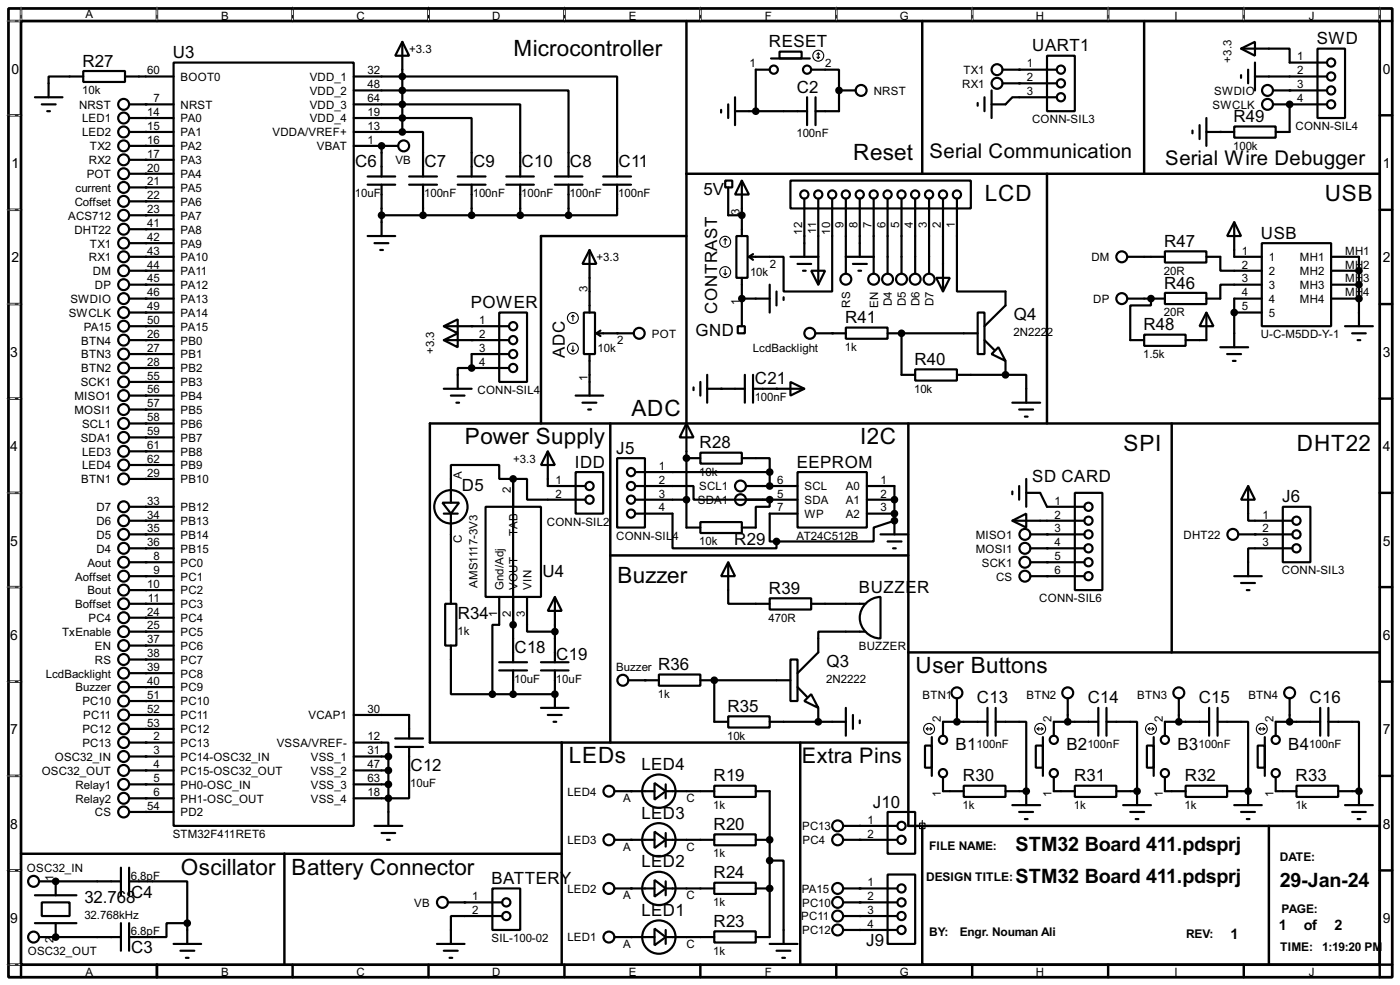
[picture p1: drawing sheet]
<svg xmlns="http://www.w3.org/2000/svg" width="256mm" height="180mm" viewBox="0 0 256 180" stroke-linecap="round" stroke-linejoin="round" font-family="sans-serif">
<path d="M1.6 1.6h253.5v177.3h-253.5zM3.9 3.9h248.9v172.7h-248.9z" fill="none" stroke="#000" stroke-width=".5"/>
<g fill="none" stroke="#000" stroke-width=".45">
<path d="M3.9 1.6v2.3h-2.3M28.8 1.6v2.3M53.6 1.6v2.3M78.5 1.6v2.3M103.4 1.6v2.3M125.8 3.9v73.6M128.3 1.6v2.3M153.2 1.6v2.3M169 3.9v27.9M178.1 1.6v2.3M203 1.6v2.3M209.6 3.9v27.9"/>
<path d="M227.9 1.6v2.3M252.8 1.6v2.3h2.3M1.6 21.1h2.3M1.6 38.4h2.3M125.8 31.8h127M191.8 31.8v45.7M252.8 21.1h2.3M252.8 38.4h2.3M1.6 55.7h2.3M125.8 43.2h-26.7v34.3M252.8 55.7h2.3M1.6 73h2.3"/>
<path d="M111.8 77.5v58.4M166.4 77.5v73.7h2.6M214.7 77.5v41.9M252.8 73h2.3M252.8 77.5h-174v58.4h87.6M1.6 90.2h2.3M252.8 90.2h2.3M1.6 107.5h2.3M111.8 101.7h54.6M166.4 119.4h86.4M252.8 107.5h2.3M1.6 124.8h2.3"/>
<path d="M102.9 135.9v40.7M146.6 135.9v40.7M252.8 124.8h2.3M1.6 142h2.3M1.6 159.3h2.3M3.9 156.3h99M52.1 156.3v20.3M169 151.2h83.8v25.4h-83.8zM232.5 151.2v25.4M252.8 142h2.3M252.8 159.3h2.3M1.6 176.6h2.3v2.3"/>
<path d="M28.8 176.6v2.3M53.6 176.6v2.3M78.5 176.6v2.3M103.4 176.6v2.3M128.3 176.6v2.3M153.2 176.6v2.3M178.1 176.6v2.3M203 176.6v2.3M227.9 176.6v2.3M255.1 176.6h-2.3v2.3"/>
</g>
<g fill="none" stroke="#fff" stroke-width=".18">
<path d="M1.3 3.9h2.3M3.9 1.3v2.3M28.8 1.3v2.3M53.6 1.3v2.3M78.5 1.3v2.3M103.4 1.3v2.3M128.3 1.3v2.3M153.2 1.3v2.3M178.1 1.3v2.3M203 1.3v2.3M227.9 1.3v2.3M252.8 1.3v2.3"/>
<path d="M1.3 21.1h2.3M1.3 38.4h2.3M1.3 55.7h2.3M1.3 73h2.3M1.3 90.2h2.3M1.3 107.5h2.3M1.3 124.8h2.3M1.3 142h2.3M1.3 159.3h2.3M1.3 176.6h2.3"/>
</g>
<g fill="none" stroke="#000" stroke-width=".18" stroke-dasharray=".5 1">
<path d="M1.3 3.9h2.3M3.9 1.3v2.3M28.8 1.3v2.3M53.6 1.3v2.3M78.5 1.3v2.3M103.4 1.3v2.3M128.3 1.3v2.3M153.2 1.3v2.3M178.1 1.3v2.3M203 1.3v2.3M227.9 1.3v2.3M252.8 1.3v2.3"/>
<path d="M1.3 21.1h2.3M1.3 38.4h2.3M1.3 55.7h2.3M1.3 73h2.3M1.3 90.2h2.3M1.3 107.5h2.3M1.3 124.8h2.3M1.3 142h2.3M1.3 159.3h2.3M1.3 176.6h2.3"/>
</g>
<g fill="none" stroke="#000" stroke-width=".2">
<path d="M149.7 10.5l.2 .2M149.9 9.7v1M149.9 9.7l-.2 .3M149.9 9.7l.3 .3M150.2 10.5l-.3 .2M105 57.7l-.3 .3M105 57.7l.2 .3M105 57.7v1M132.6 50.1l.3 .2M132.9 43.7l-.3 .3M132.9 43.7l.3 .3M132.9 43.7v1.1"/>
<path d="M132.9 49.3v1M133.2 50.1l-.3 .2M104.7 64.1l.3 .2M105 63.3v1M105.2 64.1l-.2 .2M169.7 133.4h1M169.7 133.4l.3 .3M170 133.2l-.3 .2M170.5 133.2l.2 .2M170.7 133.4l-.2 .3M190 133.4h1.1M190 133.4l.3 .3"/>
<path d="M190.3 133.2l-.3 .2M190.8 133.2l.3 .2M191.1 133.4l-.3 .3M210.4 133.4h1M210.4 133.4l.2 .3M210.6 133.2l-.2 .2M211.1 133.2l.3 .2M211.4 133.4l-.3 .3M230.7 133.4h1M230.7 133.4l.2 .3M230.9 133.2l-.2 .2M231.4 133.2l.3 .2"/>
<path d="M231.7 133.4l-.3 .3M167.9 151.2h2.1M168.5 150.7h1v1h-1zM169 150.2v2"/>
<circle cx="149.9" cy="10.2" r="1"/>
<circle cx="104.9" cy="58.2" r="1"/>
<circle cx="132.8" cy="49.8" r="1"/>
<circle cx="132.8" cy="44.3" r="1"/>
<circle cx="104.9" cy="63.8" r="1"/>
<circle cx="170.2" cy="133.4" r="1"/>
<circle cx="190.5" cy="133.4" r="1"/>
<circle cx="210.8" cy="133.4" r="1"/>
<circle cx="231.1" cy="133.4" r="1"/>
</g>
<g fill="none" stroke="#000" stroke-width=".4">
<path d="M6.4 17.8h5.1M7.7 19.1h2.5M15.3 13h7.6v2h-7.6zM15.3 14h-6.4v3.8M22.9 14h8.9M23.7 19.1h8.1M31.8 11.5h33v139.7h-33zM64.8 16.6h39.4v15.7M64.8 14h48.3v18.3M64.8 19.1h30.5v13.2M73.7 7.7l1.3 2.5h-2.6zM73.7 7.7v16.5"/>
<path d="M133.4 19.1v2.5M134.7 17.8v5.1M141 12.8h-2.5v7.6M141.3 10.7h7.1M142.8 9.5h4.1v1.2h-4.1zM147.9 17.8v5.1M148.6 12.8h5.1v3.8M149.4 17.8v5.1M153.7 16.6v3.8h-4.3M153.7 16.6h3.1M179.1 18.9v.5M180.4 17.8v2.6"/>
<path d="M181.7 16.6v5M183.7 12.8h9.9M183.7 15.3h9.9M191.8 10.2h5.1v10.2h-5.1zM193.6 17.8h-8.1l-1.3 1.3h-2.5M227.4 8.9l2.5-1.2v2.5zM227.4 8.9h8.9v2.6h6.8M227.4 13.8v.5M228.7 12.8v2.5M229.9 14h13.2M229.9 11.5v5.1M233.2 16.6h9.9"/>
<path d="M233.2 19.1h9.9M236.3 19.1v5.1h-2.6M241.4 8.9h5v12.7h-5zM8.7 20.4h.5M23.7 39.4h8.1M23.7 21.6h8.1M23.7 24.2h8.1M23.7 26.7h8.1M23.7 29.3h8.1M23.7 31.8h8.1M23.7 34.3h8.1M23.7 36.9h8.1"/>
<path d="M64.8 21.6h21.6v10.7M64.8 24.2h8.9M64.8 26.7h8.2M67.4 32.3h5M67.4 33.8h5M69.9 26.7v5.6M69.9 33.8v9.4M69.9 39.4h34.3M73.7 24.2h3.8v8.1M75 32.3h5.1M75 33.8h5.1M77.5 33.8v5.6"/>
<path d="M83.9 32.3h5.1M83.9 33.8h5.1M86.4 33.8v5.6M92.8 32.3h5M92.8 33.8h5M95.3 33.8v5.6M101.7 32.3h5M101.7 33.8h5M104.2 33.8v5.6M110.5 32.3h5.1M110.5 33.8h5.1M113.1 33.8v5.6h-8.9"/>
<path d="M132.1 20.1v.5M132.9 33.1h1.3v1.2h-1.3zM133.4 34.3v5.1h2.5M134.7 20.4h13.2M135.9 33.1l1.3 2.5h-2.5zM135.9 33.1v10.1M144.8 33.1h33.1v5.1h-33.1zM147.4 36.4v10.6M149.9 36.4v15.7M152.5 36.4v17h-8.9v-6.4h-6.4M155 36.4v13.7M157.5 36.4v10.6"/>
<path d="M160.1 36.4v13.7M162.6 36.4v13.7M165.2 36.4v13.7M167.7 36.4v13.7M170.2 36.4v13.7M172.8 36.4v17M175.3 36.4v17h8.9v2.5l-3.8 3.8M218.5 23.9v.5M219.8 22.9v2.6M221 24.2h5.1M221 21.6v5.1M226.1 23.2h7.6v2h-7.6z"/>
<path d="M23.7 47h8.1M23.7 54.7h8.1M23.7 57.2h8.1M23.7 44.5h8.1M23.7 59.7h8.1M23.7 49.6h8.1M23.7 52.1h8.1M23.7 42h8.1M67.4 43.2h5M68.6 44.5h2.6M69.7 45.8h.5M81.3 59.7l2.6-1.2v2.5z"/>
<path d="M81.3 59.7h12M91.5 57.2h5.1v12.7h-5.1zM107 57.2h2v7.6h-2zM108 45.8l1.3 2.5h-2.6zM108 45.8v11.4M134.9 43.2h2.1v7.7h-2.1zM135.2 59.7h1.3v1.3h-1.3zM135.9 54.7h5.1M135.9 50.9v8.8M137.2 47l.8 .6M138 46.5l-.8 .5M141 52.1v5.1"/>
<path d="M142.3 53.4v2.5M143.6 54.4v.5M144.8 47h5.1M146.1 48.3h2.5M147.1 49.6h.5M148.6 49.6h2.6l-1.3 2.5zM155 60h7.6v2h-7.6zM155 47h5.1M156.3 48.3h2.5M157.3 49.6h.5M171.5 50.9h2.5l-1.2 2.5zM179.1 57.2h1.3v7.6h-1.3z"/>
<path d="M206.6 47h6.8M206.6 54.7h6.8M210.9 54.7v1.2h-3.8v6.4h2.5M213.4 46h7.6v2.1h-7.6zM213.4 53.6h7.6v2.1h-7.6zM221 57.2l1.3 2.5h-2.5zM221 47h2.6v2.6h7.6M221 57.2v5.1h-3.8M226.1 40.7l1.3 2.5h-2.6zM226.1 40.7v6.3h5.1M226.1 57.2h5.1M231.2 44.5h12.7v15.2h-12.7z"/>
<path d="M231.2 52.1h-7.6v2.6h-2.6M231.2 54.7h-5.1v8.9M243.9 47h5.1v12.7M243.9 54.7h5.1M243.9 49.6h5.1M243.9 52.1h5.1M246.4 59.7h5.1M23.7 62.3h8.1M23.7 64.8h8.1M23.7 77.5h8.1M23.7 75h8.1M23.7 72.4h8.1"/>
<path d="M23.7 67.4h8.1M23.7 69.9h8.1M81.3 62.3l2.6-1.3v2.6zM81.3 62.3h12M81.3 71.2h5.1M82.6 72.4h2.5M83.6 73.7h.5M86.4 67.4h-2.5v3.8M86.4 67.4h6.9M93.3 64.8h-6.9v2.6M105.5 72.4h5M106.7 73.7h2.6"/>
<path d="M107.8 75h.5M108 64.8v7.6M109.3 61h6.8M109.3 61l.7 .5M110 60.5l-.7 .5M125.8 77.5l1.3 2.6h-2.6zM125.8 77.5v19.1h2.5M127.1 70.9v.5M128.3 69.9v2.5M129.6 71.2h6.9M129.6 68.6v5.1M136.5 68.6v5.1"/>
<path d="M138 71.2h9.4M138 68.6v5.1M144.8 69.9l2.6 1.3-2.6 1.2zM149.4 61h5.6M162.6 61h16.5M165.2 61v7.6h2.5M167.7 67.6h7.6v2.1h-7.6zM175.3 68.6h8.9M180.4 62.3l1.8 1.8M182.9 63.6l1.3 2.5-2.5-1.3zM184.2 68.6h3.8v5.1M184.2 66.1v2.5"/>
<path d="M185.5 73.7h5.1M186.7 75h2.6M187.8 76.3h.5M209.6 61.3h7.6v2h-7.6zM223.6 63.6h5.1M224.8 64.8h2.6M225.9 66.1h.5M247.7 61h2.5M248.7 62.3h.5M23.7 95.3h8.1M23.7 97.8h8.1M23.7 80.1h8.1"/>
<path d="M23.7 92.8h8.1M23.7 87.7h8.1M23.7 82.6h8.1M23.7 85.1h8.1M81.1 92h3l-1.5 2zM81.3 94h2.6M82.6 94v16.5M89 92.8h10.1v16.5h-10.1zM94 87.7h2.6v3.8h10.6M94 87.7h-2.5v-2.6h-8.9v6.9M94 87.7v33.5M100.4 82.6l1.3 2.5h-2.6z"/>
<path d="M100.4 82.6v6.4h6.8M105.5 86.4h5v7.6h-5zM113.1 83.9h5.1v12.7h-5.1zM116.4 89h10.7v2.5h13.9v1.3h-2.5v3.8h-2.6M116.4 94h6.8v6.4h19.1v-1.3M116.4 91.5h9.4M116.4 86.4h24.6M125.8 83.9h2.5M128.3 82.9h7.6v2h-7.6zM128.3 95.6h7.6v2h-7.6zM135.9 83.9h5.1v2.5M136.7 91.5h9.4"/>
<path d="M136.7 89h9.4M141 86.4v2.6M146.1 86.4h12.7v10.2h-12.7zM146.1 94h-5.1v5.1h1.3M158.8 89h5.1v8.8M158.8 91.5h5.1M158.8 94h5.1M161.3 97.8h5.1M162.6 99.1h2.6M163.9 95.3l-3.8 1.3v2.5h-17.8M185.5 95.3l2.5-1.3v2.6zM185.5 95.3h13.2"/>
<path d="M185.5 90v.5M186.7 89v2.5M188 90.2h2.6l1.2 2.6h6.9M188 87.7v5.1M188.8 97.8h9.9M196.9 90.2h5.1v17.8h-5.1zM226.9 97.8h9.9M228.7 89l1.2 2.5h-2.5zM228.7 89v6.3h8.1M235 92.8h5.1v10.1h-5.1zM23.7 110.5h8.1M23.7 100.4h8.1"/>
<path d="M23.7 102.9h8.1M23.7 105.5h8.1M23.7 118.2h8.1M23.7 108h8.1M23.7 115.6h8.1M23.7 113.1h8.1M81.6 110.5h2v7.7h-2zM82.6 118.2v8.9h7.6M91.5 109.3v5.1h-1.3v12.7M96.6 109.3v6.3h5.1M101.7 109.3l1.2 2.5h-2.5zM101.7 109.3v11.9"/>
<path d="M133.4 102.9l1.3 2.6h-2.6zM133.4 102.9v7.6h7.6M141 109.5h7.6v2.1h-7.6zM148.6 110.5h10M158.6 115.6h-8.7v3.8l-3.8 3.8M158.7 110.4a3.8 3.8 0 0 1 2.6-1.1v7.6a3.8 3.8 0 0 1-3.5-2.4 3.8 3.8 0 0 1 .9-4.1zM163.6 100.4h.5M188.8 100.4h9.9M188.8 102.9h9.9M188.8 105.5h9.9M226.1 105.5h5.1M227.4 106.7h2.5"/>
<path d="M228.4 108h.5M236.8 100.4h-8.1v5.1M23.7 130.9h8.1M23.7 138.5h8.1M23.7 120.7h8.1M23.7 123.2h8.1M23.7 125.8h8.1M23.7 135.9h8.1M23.7 133.4h8.1M23.7 128.3h8.1M64.8 135.9h6.4v2.6M64.8 130.9h10.2v4.3"/>
<path d="M64.8 138.5h6.4M71.2 138.5v12.7M72.4 136.7h5.1M72.4 135.2h5.1M75 136.7v9.4h-10.2M90.2 127.1h11.5M91.5 122.7h5.1M91.5 121.2h5.1M94 122.7v4.4M99.1 129.6h5.1M99.1 122.7h5.1M99.1 121.2h5.1"/>
<path d="M100.4 130.9h2.5M101.4 132.1h.5M101.7 122.7v6.9M115.1 124.5h5.6M120.7 123.5h7.6v2h-7.6zM128.3 124.5h16.5M130.9 124.5v7.6h2.5M133.4 131.1h7.6v2.1h-7.6zM141 132.1h14M144.8 120.7h1.3v7.6h-1.3zM146.1 125.8l1.8 1.8M147.4 128.3l1.2-1.2 1.3 2.5z"/>
<path d="M149.9 129.6v2.5M155 129.6v5.1M156.3 130.9v2.5M157.5 131.9v.5M169.5 136.5h1.2v4h-1.2zM170.7 134.9v7.1M175.3 127.8v4.3M180.9 132.1h-8.1v2.6M180.9 129.6v5.1M182.4 132.1h5.6v12.7M182.4 129.6v5.1M189.8 136.5h1.3v4h-1.3z"/>
<path d="M191.1 134.9v7.1M195.6 127.8v4.3M201.2 132.1h-8.1v2.6M201.2 129.6v5.1M202.7 132.1h5.6v12.7M202.7 129.6v5.1M210.1 136.5h1.3v4h-1.3zM211.4 134.9v7.1M216 127.8v4.3M221.5 132.1h-8.1v2.6M221.5 129.6v5.1M223.1 132.1h5.6v12.7"/>
<path d="M223.1 129.6v5.1M230.4 136.5h1.3v4h-1.3zM231.7 134.9v7.1M236.3 127.8v4.3M241.9 132.1h-8.2v2.6M241.9 129.6v5.1M243.4 132.1h5.6v12.7M243.4 129.6v5.1M22.2 158.8v5.1M23.7 141h8.1M23.7 143.6h8.1M23.7 146.1h8.1"/>
<path d="M23.7 158.8v5.1M23.7 148.6h8.1M64.8 141h6.4M64.8 143.6h6.4M68.6 151.2h5.1M69.9 152.5h2.5M70.9 153.7h.5M112.6 153.7h7.3M112.6 144.8h7.3M119.9 152.2l2.1 1.5-2.1 1.5zM119.9 143.3l2.1 1.5-2.1 1.6zM122 153.7h8.9"/>
<path d="M122 144.8h8.9M122 143.6v2.5M122 152.5v2.5M130.9 152.7h7.6v2h-7.6zM130.9 143.8h7.6v2.1h-7.6zM138.5 144.8h2.5v26.7h-2.5M138.5 153.7h2.5M141 157.5h2.6v15.3M154.5 153.7h9.9M154.5 151.2h9.9M162.6 148.6h5.1v7.7h-5.1zM172.8 142.3v2.5h3.8"/>
<path d="M176.6 143.8h7.6v2.1h-7.6zM184.2 144.8h3.8M185.5 147.4h5.1M186.7 148.6h2.6M187.8 149.9h.5M188 144.8v2.6M193.1 142.3v2.5h3.8M196.9 143.8h7.6v2.1h-7.6zM204.5 144.8h3.8M205.8 147.4h5.1M207.1 148.6h2.5M208.1 149.9h.5"/>
<path d="M208.3 144.8v2.6M213.4 142.3v2.5h3.8M217.2 143.8h7.6v2.1h-7.6zM224.8 144.8h3.9M226.1 147.4h5.1M227.4 148.6h2.5M228.4 149.9h.5M228.7 144.8v2.6M233.7 142.3v2.5h3.8M237.5 143.8h7.7v2.1h-7.7zM245.2 144.8h3.8M246.4 147.4h5.1"/>
<path d="M247.7 148.6h2.5M248.7 149.9h.5M249 144.8v2.6M6.4 163.9h7.6M6.4 169h7.6M7.2 171.5h15M7.2 161.3h15M7.7 165.2h5.1v2.5h-5.1zM10.2 161.3v2.6M10.2 169v2.5M22.2 169v5M23.7 161.3h10.6v7.7"/>
<path d="M23.7 169v5M31.8 172.8h5.1M33.1 174h2.5M34.1 175.3h.5M34.3 169h-3.8v2.5h-6.8M34.3 169v3.8M80.1 172.8h5M81.3 174h2.6M82.1 165.2h9.9M82.4 175.3h.5M90.2 162.6h5.1v7.6h-5.1zM92 167.7h-9.4v5.1"/>
<path d="M112.6 171.5h7.3M112.6 162.6h7.3M119.9 170l2.1 1.5-2.1 1.5zM119.9 161.1l2.1 1.5-2.1 1.5zM122 171.5h8.9M122 162.6h8.9M122 161.3v2.6M122 170.2v2.6M130.9 170.5h7.6v2h-7.6zM130.9 161.6h7.6v2h-7.6zM138.5 162.6h2.5M141 172.8h5.1"/>
<path d="M142.3 174h2.5M143.3 175.3h.5M154.5 162.6h9.9M154.5 165.2h9.9M154.5 167.7h9.9M154.5 170.2h9.9M162.6 160.1h5.1v12.7h-5.1z"/>
<circle cx="22.6" cy="19.1" r="1"/>
<circle cx="141.7" cy="12.8" r=".75"/>
<circle cx="147.8" cy="12.8" r=".75"/>
<circle cx="157.7" cy="16.6" r="1"/>
<circle cx="182.6" cy="12.8" r="1"/>
<circle cx="182.6" cy="15.3" r="1"/>
<circle cx="194.3" cy="17.8" r=".75"/>
<circle cx="194.3" cy="12.8" r=".75"/>
<circle cx="194.3" cy="15.3" r=".75"/>
<circle cx="232.2" cy="19.1" r="1"/>
<circle cx="232.2" cy="16.6" r="1"/>
<circle cx="243.8" cy="14" r=".75"/>
<circle cx="243.8" cy="16.6" r=".75"/>
<circle cx="243.8" cy="19.1" r=".75"/>
<circle cx="243.8" cy="11.5" r=".75"/>
<circle cx="22.6" cy="26.7" r="1"/>
<circle cx="22.6" cy="36.9" r="1"/>
<circle cx="22.6" cy="29.3" r="1"/>
<circle cx="22.6" cy="31.8" r="1"/>
<circle cx="22.6" cy="34.3" r="1"/>
<circle cx="22.6" cy="39.4" r="1"/>
<circle cx="22.6" cy="21.6" r="1"/>
<circle cx="22.6" cy="24.2" r="1"/>
<circle cx="73.9" cy="26.7" r="1"/>
<circle cx="147.3" cy="35.6" r=".75"/>
<circle cx="149.9" cy="35.6" r=".75"/>
<circle cx="152.4" cy="35.6" r=".75"/>
<circle cx="154.9" cy="35.6" r=".75"/>
<circle cx="157.5" cy="35.6" r=".75"/>
<circle cx="160" cy="35.6" r=".75"/>
<circle cx="162.6" cy="35.6" r=".75"/>
<circle cx="165.1" cy="35.6" r=".75"/>
<circle cx="167.6" cy="35.6" r=".75"/>
<circle cx="170.2" cy="35.6" r=".75"/>
<circle cx="172.7" cy="35.6" r=".75"/>
<circle cx="175.3" cy="35.6" r=".75"/>
<circle cx="22.6" cy="42" r="1"/>
<circle cx="22.6" cy="47" r="1"/>
<circle cx="22.6" cy="44.5" r="1"/>
<circle cx="22.6" cy="49.6" r="1"/>
<circle cx="22.6" cy="57.2" r="1"/>
<circle cx="22.6" cy="59.7" r="1"/>
<circle cx="22.6" cy="54.7" r="1"/>
<circle cx="22.6" cy="52.1" r="1"/>
<circle cx="94" cy="59.7" r=".75"/>
<circle cx="154.9" cy="51.1" r="1"/>
<circle cx="160" cy="51.1" r="1"/>
<circle cx="162.6" cy="51.1" r="1"/>
<circle cx="165.1" cy="51.1" r="1"/>
<circle cx="167.6" cy="51.1" r="1"/>
<circle cx="170.2" cy="51.1" r="1"/>
<circle cx="205.5" cy="47" r="1"/>
<circle cx="205.5" cy="54.7" r="1"/>
<circle cx="22.6" cy="72.4" r="1"/>
<circle cx="22.6" cy="67.4" r="1"/>
<circle cx="22.6" cy="62.3" r="1"/>
<circle cx="22.6" cy="64.8" r="1"/>
<circle cx="22.6" cy="69.9" r="1"/>
<circle cx="22.6" cy="75" r="1"/>
<circle cx="22.6" cy="77.5" r="1"/>
<circle cx="94" cy="64.8" r=".75"/>
<circle cx="94" cy="62.3" r=".75"/>
<circle cx="94" cy="67.4" r=".75"/>
<circle cx="117.1" cy="61" r="1"/>
<circle cx="148.3" cy="61" r="1"/>
<circle cx="22.6" cy="82.6" r="1"/>
<circle cx="22.6" cy="95.3" r="1"/>
<circle cx="22.6" cy="87.7" r="1"/>
<circle cx="22.6" cy="97.8" r="1"/>
<circle cx="22.6" cy="85.1" r="1"/>
<circle cx="22.6" cy="80.1" r="1"/>
<circle cx="22.6" cy="92.8" r="1"/>
<circle cx="82.6" cy="92.8" r="3.1"/>
<circle cx="108" cy="89" r=".75"/>
<circle cx="108" cy="91.5" r=".75"/>
<circle cx="115.6" cy="94" r=".75"/>
<circle cx="115.6" cy="89" r=".75"/>
<circle cx="115.6" cy="91.5" r=".75"/>
<circle cx="115.6" cy="86.4" r=".75"/>
<circle cx="135.6" cy="89" r="1"/>
<circle cx="135.6" cy="91.5" r="1"/>
<circle cx="187.7" cy="97.8" r="1"/>
<circle cx="199.4" cy="95.3" r=".75"/>
<circle cx="199.4" cy="97.8" r=".75"/>
<circle cx="199.4" cy="92.8" r=".75"/>
<circle cx="225.8" cy="97.8" r="1"/>
<circle cx="237.5" cy="97.8" r=".75"/>
<circle cx="237.5" cy="95.3" r=".75"/>
<circle cx="22.6" cy="118.2" r="1"/>
<circle cx="22.6" cy="115.6" r="1"/>
<circle cx="22.6" cy="105.5" r="1"/>
<circle cx="22.6" cy="100.4" r="1"/>
<circle cx="22.6" cy="102.9" r="1"/>
<circle cx="22.6" cy="108" r="1"/>
<circle cx="22.6" cy="110.5" r="1"/>
<circle cx="22.6" cy="113.1" r="1"/>
<circle cx="187.7" cy="105.5" r="1"/>
<circle cx="187.7" cy="102.9" r="1"/>
<circle cx="187.7" cy="100.4" r="1"/>
<circle cx="199.4" cy="100.4" r=".75"/>
<circle cx="199.4" cy="105.5" r=".75"/>
<circle cx="199.4" cy="102.9" r=".75"/>
<circle cx="237.5" cy="100.4" r=".75"/>
<circle cx="22.6" cy="138.5" r="1"/>
<circle cx="22.6" cy="133.4" r="1"/>
<circle cx="22.6" cy="130.9" r="1"/>
<circle cx="22.6" cy="128.3" r="1"/>
<circle cx="22.6" cy="135.9" r="1"/>
<circle cx="22.6" cy="120.7" r="1"/>
<circle cx="22.6" cy="125.8" r="1"/>
<circle cx="22.6" cy="123.2" r="1"/>
<circle cx="114.1" cy="124.5" r="1"/>
<circle cx="172.7" cy="135.4" r=".75"/>
<circle cx="175.3" cy="126.8" r="1"/>
<circle cx="193" cy="135.4" r=".75"/>
<circle cx="195.6" cy="126.8" r="1"/>
<circle cx="213.4" cy="135.4" r=".75"/>
<circle cx="215.9" cy="126.8" r="1"/>
<circle cx="233.7" cy="135.4" r=".75"/>
<circle cx="236.2" cy="126.8" r="1"/>
<circle cx="22.6" cy="141" r="1"/>
<circle cx="22.6" cy="143.6" r="1"/>
<circle cx="22.6" cy="148.6" r="1"/>
<circle cx="22.6" cy="146.1" r="1"/>
<circle cx="111.5" cy="144.8" r="1"/>
<circle cx="111.5" cy="153.7" r="1"/>
<circle cx="120.7" cy="153.7" r="3.1"/>
<circle cx="120.7" cy="144.8" r="3.1"/>
<circle cx="153.4" cy="151.2" r="1"/>
<circle cx="153.4" cy="153.7" r="1"/>
<circle cx="165.1" cy="151.2" r=".75"/>
<circle cx="165.1" cy="153.7" r=".75"/>
<circle cx="172.7" cy="141.5" r=".75"/>
<circle cx="193" cy="141.5" r=".75"/>
<circle cx="213.4" cy="141.5" r=".75"/>
<circle cx="233.7" cy="141.5" r=".75"/>
<circle cx="6.1" cy="171.5" r="1"/>
<circle cx="6.1" cy="161.3" r="1"/>
<circle cx="81" cy="165.2" r="1"/>
<circle cx="92.7" cy="165.2" r=".75"/>
<circle cx="92.7" cy="167.7" r=".75"/>
<circle cx="111.5" cy="171.5" r="1"/>
<circle cx="111.5" cy="162.6" r="1"/>
<circle cx="120.7" cy="162.6" r="3.1"/>
<circle cx="120.7" cy="171.5" r="3.1"/>
<circle cx="153.4" cy="167.7" r="1"/>
<circle cx="153.4" cy="170.2" r="1"/>
<circle cx="153.4" cy="162.6" r="1"/>
<circle cx="153.4" cy="165.2" r="1"/>
<circle cx="165.1" cy="162.6" r=".75"/>
<circle cx="165.1" cy="167.7" r=".75"/>
<circle cx="165.1" cy="165.2" r=".75"/>
<circle cx="165.1" cy="170.2" r=".75"/>
</g>
<g fill="#000">
<circle cx="26.7" cy="19.1" r=".2"/>
<circle cx="153.7" cy="16.6" r=".2"/>
<circle cx="186.7" cy="12.8" r=".2"/>
<circle cx="186.7" cy="15.3" r=".2"/>
<circle cx="236.3" cy="16.6" r=".2"/>
<circle cx="236.3" cy="19.1" r=".2"/>
<circle cx="26.7" cy="24.2" r=".2"/>
<circle cx="26.7" cy="21.6" r=".2"/>
<circle cx="26.7" cy="26.7" r=".2"/>
<circle cx="26.7" cy="29.3" r=".2"/>
<circle cx="26.7" cy="36.9" r=".2"/>
<circle cx="26.7" cy="39.4" r=".2"/>
<circle cx="26.7" cy="31.8" r=".2"/>
<circle cx="26.7" cy="34.3" r=".2"/>
<circle cx="69.9" cy="26.7" r=".2"/>
<circle cx="135.9" cy="39.4" r=".2"/>
<circle cx="223.6" cy="24.2" r=".2"/>
<circle cx="26.7" cy="49.6" r=".2"/>
<circle cx="26.7" cy="57.2" r=".2"/>
<circle cx="26.7" cy="47" r=".2"/>
<circle cx="26.7" cy="54.7" r=".2"/>
<circle cx="26.7" cy="59.7" r=".2"/>
<circle cx="26.7" cy="42" r=".2"/>
<circle cx="26.7" cy="44.5" r=".2"/>
<circle cx="26.7" cy="52.1" r=".2"/>
<circle cx="86.4" cy="59.7" r=".2"/>
<circle cx="135.9" cy="54.7" r=".2"/>
<circle cx="210.9" cy="54.7" r=".2"/>
<circle cx="226.1" cy="57.2" r=".2"/>
<circle cx="249" cy="54.7" r=".2"/>
<circle cx="249" cy="49.6" r=".2"/>
<circle cx="249" cy="52.1" r=".2"/>
<circle cx="26.7" cy="69.9" r=".2"/>
<circle cx="26.7" cy="62.3" r=".2"/>
<circle cx="26.7" cy="67.4" r=".2"/>
<circle cx="26.7" cy="72.4" r=".2"/>
<circle cx="26.7" cy="64.8" r=".2"/>
<circle cx="26.7" cy="77.5" r=".2"/>
<circle cx="26.7" cy="75" r=".2"/>
<circle cx="86.4" cy="67.4" r=".2"/>
<circle cx="86.4" cy="62.3" r=".2"/>
<circle cx="113.1" cy="61" r=".2"/>
<circle cx="132.1" cy="71.2" r=".2"/>
<circle cx="142.3" cy="71.2" r=".2"/>
<circle cx="152.5" cy="61" r=".2"/>
<circle cx="165.2" cy="61" r=".2"/>
<circle cx="184.2" cy="68.6" r=".2"/>
<circle cx="26.7" cy="92.8" r=".2"/>
<circle cx="26.7" cy="95.3" r=".2"/>
<circle cx="26.7" cy="97.8" r=".2"/>
<circle cx="26.7" cy="80.1" r=".2"/>
<circle cx="26.7" cy="82.6" r=".2"/>
<circle cx="26.7" cy="85.1" r=".2"/>
<circle cx="26.7" cy="87.7" r=".2"/>
<circle cx="94" cy="87.7" r=".2"/>
<circle cx="125.8" cy="83.9" r=".2"/>
<circle cx="141" cy="89" r=".2"/>
<circle cx="141" cy="91.5" r=".2"/>
<circle cx="163.9" cy="95.3" r=".2"/>
<circle cx="163.9" cy="94" r=".2"/>
<circle cx="163.9" cy="91.5" r=".2"/>
<circle cx="191.8" cy="97.8" r=".2"/>
<circle cx="229.9" cy="97.8" r=".2"/>
<circle cx="26.7" cy="118.2" r=".2"/>
<circle cx="26.7" cy="102.9" r=".2"/>
<circle cx="26.7" cy="108" r=".2"/>
<circle cx="26.7" cy="113.1" r=".2"/>
<circle cx="26.7" cy="115.6" r=".2"/>
<circle cx="26.7" cy="100.4" r=".2"/>
<circle cx="26.7" cy="105.5" r=".2"/>
<circle cx="26.7" cy="110.5" r=".2"/>
<circle cx="94" cy="114.4" r=".2"/>
<circle cx="191.8" cy="105.5" r=".2"/>
<circle cx="191.8" cy="102.9" r=".2"/>
<circle cx="191.8" cy="100.4" r=".2"/>
<circle cx="26.7" cy="130.9" r=".2"/>
<circle cx="26.7" cy="133.4" r=".2"/>
<circle cx="26.7" cy="120.7" r=".2"/>
<circle cx="26.7" cy="128.3" r=".2"/>
<circle cx="26.7" cy="135.9" r=".2"/>
<circle cx="26.7" cy="138.5" r=".2"/>
<circle cx="26.7" cy="123.2" r=".2"/>
<circle cx="26.7" cy="125.8" r=".2"/>
<circle cx="94" cy="127.1" r=".2"/>
<circle cx="101.7" cy="127.1" r=".2"/>
<circle cx="118.2" cy="124.5" r=".2"/>
<circle cx="130.9" cy="124.5" r=".2"/>
<circle cx="149.9" cy="132.1" r=".2"/>
<circle cx="26.7" cy="141" r=".2"/>
<circle cx="26.7" cy="148.6" r=".2"/>
<circle cx="26.7" cy="143.6" r=".2"/>
<circle cx="26.7" cy="146.1" r=".2"/>
<circle cx="115.6" cy="153.7" r=".2"/>
<circle cx="115.6" cy="144.8" r=".2"/>
<circle cx="141" cy="153.7" r=".2"/>
<circle cx="157.5" cy="151.2" r=".2"/>
<circle cx="157.5" cy="153.7" r=".2"/>
<circle cx="188" cy="144.8" r=".2"/>
<circle cx="208.3" cy="144.8" r=".2"/>
<circle cx="228.7" cy="144.8" r=".2"/>
<circle cx="249" cy="144.8" r=".2"/>
<circle cx="10.2" cy="171.5" r=".2"/>
<circle cx="10.2" cy="161.3" r=".2"/>
<circle cx="85.1" cy="165.2" r=".2"/>
<circle cx="115.6" cy="171.5" r=".2"/>
<circle cx="115.6" cy="162.6" r=".2"/>
<circle cx="141" cy="162.6" r=".2"/>
<circle cx="157.5" cy="162.6" r=".2"/>
<circle cx="157.5" cy="165.2" r=".2"/>
<circle cx="157.5" cy="167.7" r=".2"/>
<circle cx="157.5" cy="170.2" r=".2"/>
</g>
<g fill="#000" stroke="#000" stroke-width=".4">
<circle cx="73.7" cy="19.1" r=".5"/>
<circle cx="73.7" cy="14" r=".5"/>
<circle cx="73.7" cy="16.6" r=".5"/>
<circle cx="153.7" cy="16.6" r=".5"/>
<circle cx="236.2" cy="19.1" r=".5"/>
<circle cx="69.9" cy="26.7" r=".5"/>
<circle cx="69.9" cy="39.4" r=".5"/>
<circle cx="73.7" cy="24.2" r=".5"/>
<circle cx="73.7" cy="21.6" r=".5"/>
<circle cx="77.5" cy="39.4" r=".5"/>
<circle cx="86.4" cy="39.4" r=".5"/>
<circle cx="95.3" cy="39.4" r=".5"/>
<circle cx="104.1" cy="39.4" r=".5"/>
<circle cx="135.9" cy="39.4" r=".5"/>
<circle cx="138.4" cy="20.4" r=".5"/>
<circle cx="135.9" cy="54.7" r=".5"/>
<circle cx="210.8" cy="54.7" r=".5"/>
<circle cx="226.1" cy="57.2" r=".5"/>
<circle cx="248.9" cy="52.1" r=".5"/>
<circle cx="248.9" cy="54.7" r=".5"/>
<circle cx="248.9" cy="49.6" r=".5"/>
<circle cx="86.4" cy="67.4" r=".5"/>
<circle cx="165.1" cy="61" r=".5"/>
<circle cx="184.2" cy="68.6" r=".5"/>
<circle cx="94" cy="87.7" r=".5"/>
<circle cx="125.7" cy="83.9" r=".5"/>
<circle cx="125.7" cy="91.5" r=".5"/>
<circle cx="141" cy="91.5" r=".5"/>
<circle cx="141" cy="89" r=".5"/>
<circle cx="141" cy="86.4" r=".5"/>
<circle cx="142.2" cy="99.1" r=".5"/>
<circle cx="163.8" cy="95.3" r=".5"/>
<circle cx="163.8" cy="94" r=".5"/>
<circle cx="163.8" cy="91.5" r=".5"/>
<circle cx="94" cy="114.4" r=".5"/>
<circle cx="101.6" cy="115.6" r=".5"/>
<circle cx="71.1" cy="138.5" r=".5"/>
<circle cx="90.2" cy="127.1" r=".5"/>
<circle cx="94" cy="127.1" r=".5"/>
<circle cx="101.6" cy="127.1" r=".5"/>
<circle cx="130.8" cy="124.5" r=".5"/>
<circle cx="149.9" cy="132.1" r=".5"/>
<circle cx="175.3" cy="132.1" r=".5"/>
<circle cx="195.6" cy="132.1" r=".5"/>
<circle cx="215.9" cy="132.1" r=".5"/>
<circle cx="236.2" cy="132.1" r=".5"/>
<circle cx="71.1" cy="141" r=".5"/>
<circle cx="71.1" cy="143.6" r=".5"/>
<circle cx="71.1" cy="146.1" r=".5"/>
<circle cx="141" cy="153.7" r=".5"/>
<circle cx="141" cy="157.5" r=".5"/>
<circle cx="188" cy="144.8" r=".5"/>
<circle cx="208.3" cy="144.8" r=".5"/>
<circle cx="228.6" cy="144.8" r=".5"/>
<circle cx="248.9" cy="144.8" r=".5"/>
<circle cx="10.2" cy="161.3" r=".5"/>
<circle cx="10.2" cy="171.5" r=".5"/>
<circle cx="34.3" cy="169" r=".5"/>
<circle cx="141" cy="162.6" r=".5"/>
</g>
<g font-size="4.6">
<text x="94.1" y="10.2">Microcontroller</text>
<text x="156.3" y="29.3">Reset</text>
<text x="180.4" y="36.9">LCD</text>
<text x="242.7" y="36.9">USB</text>
<text x="115.7" y="76.2">ADC</text>
<text x="85.2" y="81.3">Power Supply</text>
<text x="157.6" y="81.3">I2C</text>
<text x="205.8" y="82.5">SPI</text>
<text x="237.6" y="82.5">DHT22</text>
<text x="113.1" y="106.7">Buzzer</text>
<text x="167.7" y="123.2">User Buttons</text>
<text x="104.2" y="139.7">LEDs</text>
<text x="33.1" y="160.1">Oscillator</text>
<text x="53.4" y="160.1">Battery Connector</text>
</g>
<text font-size="4.4" x="146.9" y="139.6">Extra Pins</text>
<g font-size="4.2">
<text x="170.3" y="28.9">Serial Communication</text>
<text x="213.5" y="30.2">Serial Wire Debugger</text>
</g>
<g font-size="4.1">
<text x="186" y="155.8">STM32 Board 411.pdsprj</text>
<text x="186" y="161.7">STM32 Board 411.pdsprj</text>
<text x="234.5" y="162.4">29-Jan-24</text>
</g>
<g font-size="3.5">
<text x="31.7" y="10.6">U3</text>
<text x="140.9" y="8.6">RESET</text>
<text x="189.1" y="9.4">UART1</text>
<text x="241.2" y="8.1">SWD</text>
<text x="15.1" y="12.2">R27</text>
<text x="146" y="17">C2</text>
<text x="226" y="22.4">R49</text>
<text x="65.1" y="30.7">C6</text>
<text x="77.8" y="30.7">C7</text>
<text x="86.7" y="30.7">C9</text>
<text x="95.6" y="30.7">C10</text>
<text x="104.4" y="30.7">C8</text>
<text x="113.3" y="30.7">C11</text>
<text x="128.9" y="35.8">5V</text>
<text x="213.3" y="45.2">R47</text>
<text x="231" y="43.7">USB</text>
<text x="213.3" y="52.8">R46</text>
<text x="86.3" y="56.4">POWER</text>
<text x="131.4" y="57.4" transform="rotate(-90 131.4 57.4)">CONTRAST</text>
<text x="154.8" y="59.2">R41</text>
<text x="185.7" y="58.6">Q4</text>
<text x="103.5" y="65.4" transform="rotate(-90 103.5 65.4)">ADC</text>
<text x="127.4" y="61.6">GND</text>
<text x="209.5" y="60.5">R48</text>
<text x="138.3" y="70.4">C21</text>
<text x="167.5" y="66.8">R40</text>
<text x="112.9" y="83.1">J5</text>
<text x="128.2" y="82.1">R28</text>
<text x="84.6" y="89.9">D5</text>
<text x="105.3" y="85.6">IDD</text>
<text x="146" y="85.6">EEPROM</text>
<text x="189.1" y="88.2">SD CARD</text>
<text x="234.9" y="92">J6</text>
<text x="134.5" y="99.8">R29</text>
<text x="99.4" y="105.6">U4</text>
<text x="83.9" y="113.2">R34</text>
<text x="140.9" y="108.7">R39</text>
<text x="157.4" y="108.5">BUZZER</text>
<text x="94.3" y="119.6">C18</text>
<text x="101.9" y="120.9">C19</text>
<text x="120.6" y="122.7">R36</text>
<text x="151.4" y="122.1">Q3</text>
<text x="133.3" y="130.3">R35</text>
<text x="179" y="128.8">C13</text>
<text x="199.3" y="128.8">C14</text>
<text x="219.6" y="128.8">C15</text>
<text x="239.9" y="128.8">C16</text>
<text x="175.1" y="137.4">B1</text>
<text x="195.4" y="137.4">B2</text>
<text x="215.7" y="137.4">B3</text>
<text x="236" y="137.4">B4</text>
<text x="75.2" y="141.2">C12</text>
<text x="117.5" y="141">LED4</text>
<text x="130.7" y="143">R19</text>
<text x="176.4" y="143">R30</text>
<text x="196.8" y="143">R31</text>
<text x="217.1" y="143">R32</text>
<text x="237.4" y="143">R33</text>
<text x="117.5" y="149.9">LED3</text>
<text x="159.9" y="147.8">J10</text>
<text x="130.7" y="151.9">R20</text>
<text x="90.1" y="161.8">BATTERY</text>
<text x="117.5" y="158.8">LED2</text>
<text x="130.7" y="160.8">R24</text>
<text x="15.5" y="165.3">32.768</text>
<text x="24" y="164.4">C4</text>
<text x="117.5" y="167.7">LED1</text>
<text x="130.7" y="169.7">R23</text>
<text x="158.7" y="173.2">J9</text>
<text x="24" y="174.5">C3</text>
</g>
<g font-size="3">
<text x="225.4" y="171.8">1</text>
<text x="234.3" y="170.3">1</text>
<text x="238.9" y="170.3">of</text>
<text x="244.5" y="170.3">2</text>
</g>
<g font-size="2.9">
<text x="2.1" y="13.5">0</text>
<text x="253.4" y="13.5">0</text>
<text x="2.1" y="30.7">1</text>
<text x="253.4" y="30.7">1</text>
<text x="2.1" y="48">2</text>
<text x="253.4" y="48">2</text>
<text x="1.9" y="65.3">3</text>
<text x="253.4" y="65.3">3</text>
<text x="1.9" y="82.5">4</text>
<text x="253.4" y="82.5">4</text>
<text x="1.9" y="99.9">5</text>
<text x="253.4" y="99.9">5</text>
<text x="1.9" y="117.1">6</text>
<text x="253.4" y="117.1">6</text>
<text x="1.9" y="134.4">7</text>
<text x="253.4" y="134.4">7</text>
<text x="1.9" y="151.7">8</text>
<text x="253.4" y="151.7">8</text>
<text x="1.9" y="168.9">9</text>
<text x="253.4" y="168.9">9</text>
</g>
<g font-size="2.5">
<text x="170.2" y="155.6">FILE NAME:</text>
<text x="169.7" y="161.2">DESIGN TITLE:</text>
<text x="234.5" y="157.7">DATE:</text>
<text x="234.8" y="167.1">PAGE:</text>
<text x="170.2" y="171.4">BY:</text>
<text x="175.8" y="171.4">Engr. Nouman Ali</text>
<text x="217.3" y="171.6">REV:</text>
<text x="234.5" y="174.1">TIME: 1:19:20 PM</text>
</g>
<g font-size="2.4">
<text x="15.6" y="3.4">A</text>
<text x="40.5" y="3.6">B</text>
<text x="65.3" y="3.6">C</text>
<text x="90.2" y="3.6">D</text>
<text x="115.2" y="3.6">E</text>
<text x="140.1" y="3.6">F</text>
<text x="164.8" y="3.6">G</text>
<text x="189.8" y="3.6">H</text>
<text x="215.1" y="3.6">I</text>
<text x="239.8" y="3.6">J</text>
<text x="75" y="9.7">+3.3</text>
<text x="225.6" y="11.4" transform="rotate(-90 225.6 11.4)">+3.3</text>
<text x="237.7" y="11.1">1</text>
<text x="15.1" y="17.2">10k</text>
<text x="27" y="13.6">60</text>
<text x="33.1" y="14.8">BOOT0</text>
<text x="56.7" y="14.8">VDD_1</text>
<text x="56.7" y="17.3">VDD_2</text>
<text x="67.4" y="13.6">32</text>
<text x="67.4" y="16.2">48</text>
<text x="137.3" y="12.3">1</text>
<text x="151.2" y="12.3">2</text>
<text x="160.1" y="17.3">NRST</text>
<text x="176.3" y="16.1">RX1</text>
<text x="176.5" y="13.6">TX1</text>
<text x="188.1" y="12.3">1</text>
<text x="188.1" y="14.8">2</text>
<text x="188.1" y="17.4">3</text>
<text x="222.4" y="17.3">SWDIO</text>
<text x="237.7" y="13.6">2</text>
<text x="237.7" y="16.2">3</text>
<text x="14.5" y="19.9">NRST</text>
<text x="15" y="22.4">LED1</text>
<text x="27" y="21.2">14</text>
<text x="27" y="23.8">15</text>
<text x="28.1" y="18.7">7</text>
<text x="33.1" y="19.9">NRST</text>
<text x="33.1" y="22.4">PA0</text>
<text x="56.7" y="19.9">VDD_3</text>
<text x="56.7" y="22.4">VDD_4</text>
<text x="67.4" y="18.7">64</text>
<text x="67.4" y="21.2">19</text>
<text x="67.4" y="23.8">13</text>
<text x="189.1" y="22.6">CONN-SIL3</text>
<text x="222.1" y="19.9">SWCLK</text>
<text x="237.3" y="23.8">CONN-SIL4</text>
<text x="237.7" y="18.7">4</text>
<text x="15" y="25">LED2</text>
<text x="16.5" y="27.5">TX2</text>
<text x="27" y="26.3">16</text>
<text x="27" y="28.9">17</text>
<text x="33.1" y="25">PA1</text>
<text x="33.1" y="27.5">PA2</text>
<text x="49.9" y="25">VDDA/VREF+</text>
<text x="58" y="27.5">VBAT</text>
<text x="67.4" y="26.3">1</text>
<text x="145.9" y="25.1">100nF</text>
<text x="225.9" y="27.4">100k</text>
<text x="13.9" y="35.1">current</text>
<text x="15.9" y="32.6">POT</text>
<text x="16.3" y="30">RX2</text>
<text x="27" y="31.4">20</text>
<text x="27" y="33.9">21</text>
<text x="33.1" y="30">PA3</text>
<text x="33.1" y="32.6">PA4</text>
<text x="33.1" y="35.1">PA5</text>
<text x="72.4" y="30">VB</text>
<text x="12.5" y="40.2">ACS712</text>
<text x="13.7" y="37.7">Coffset</text>
<text x="27" y="36.5">22</text>
<text x="27" y="39">23</text>
<text x="27" y="41.6">41</text>
<text x="33.1" y="37.7">PA6</text>
<text x="33.1" y="40.2">PA7</text>
<text x="65" y="36.1">10uF</text>
<text x="77.7" y="36.1">100nF</text>
<text x="86.6" y="36.1">100nF</text>
<text x="95.5" y="36.1">100nF</text>
<text x="104.4" y="36.1">100nF</text>
<text x="113.3" y="36.1">100nF</text>
<text x="135.5" y="39.4" transform="rotate(-90 135.5 39.4)">3</text>
<text x="154.6" y="41.8" transform="rotate(-90 154.6 41.8)">9</text>
<text x="157.1" y="41.8" transform="rotate(-90 157.1 41.8)">8</text>
<text x="159.7" y="41.8" transform="rotate(-90 159.7 41.8)">7</text>
<text x="162.2" y="41.8" transform="rotate(-90 162.2 41.8)">6</text>
<text x="164.8" y="41.8" transform="rotate(-90 164.8 41.8)">5</text>
<text x="167.3" y="41.8" transform="rotate(-90 167.3 41.8)">4</text>
<text x="169.8" y="41.8" transform="rotate(-90 169.8 41.8)">3</text>
<text x="172.4" y="41.8" transform="rotate(-90 172.4 41.8)">2</text>
<text x="174.9" y="41.8" transform="rotate(-90 174.9 41.8)">1</text>
<text x="13.6" y="42.7">DHT22</text>
<text x="16.3" y="47.8">RX1</text>
<text x="16.5" y="45.3">TX1</text>
<text x="27" y="46.6">43</text>
<text x="27" y="44.1">42</text>
<text x="33.1" y="47.8">PA10</text>
<text x="33.1" y="42.7">PA8</text>
<text x="33.1" y="45.3">PA9</text>
<text x="109.3" y="47.8">+3.3</text>
<text x="147" y="43" transform="rotate(-90 147 43)">12</text>
<text x="149.5" y="42.8" transform="rotate(-90 149.5 42.8)">11</text>
<text x="152.1" y="42.9" transform="rotate(-90 152.1 42.9)">10</text>
<text x="199.9" y="47.8">DM</text>
<text x="227.5" y="46.6">1</text>
<text x="232.5" y="47.8">1</text>
<text x="238.1" y="47.8">MH1</text>
<text x="246.4" y="46.6">MH1</text>
<text x="17" y="50.4">DM</text>
<text x="17.4" y="52.9">DP</text>
<text x="27" y="49.2">44</text>
<text x="27" y="51.7">45</text>
<text x="33.1" y="50.4">PA11</text>
<text x="33.1" y="52.9">PA12</text>
<text x="107.6" y="53.3" transform="rotate(-90 107.6 53.3)">3</text>
<text x="137.4" y="50.5">10k</text>
<text x="141" y="49">2</text>
<text x="213.2" y="50.3">20R</text>
<text x="227.5" y="49.2">2</text>
<text x="227.5" y="51.7">3</text>
<text x="232.5" y="50.4">2</text>
<text x="232.5" y="52.9">3</text>
<text x="238.1" y="50.4">MH2</text>
<text x="238.1" y="52.9">MH3</text>
<text x="246.4" y="49.2">MH2</text>
<text x="246.4" y="51.7">MH3</text>
<text x="12.6" y="58">SWCLK</text>
<text x="12.9" y="55.4">SWDIO</text>
<text x="27" y="54.3">46</text>
<text x="27" y="56.8">49</text>
<text x="27" y="59.3">50</text>
<text x="33.1" y="55.4">PA13</text>
<text x="33.1" y="58">PA14</text>
<text x="87.8" y="59.3">1</text>
<text x="135.5" y="55.8" transform="rotate(-90 135.5 55.8)">1</text>
<text x="155.8" y="56.3" transform="rotate(-90 155.8 56.3)">RS</text>
<text x="160.9" y="56.3" transform="rotate(-90 160.9 56.3)">EN</text>
<text x="163.4" y="56" transform="rotate(-90 163.4 56)">D4</text>
<text x="166" y="56" transform="rotate(-90 166 56)">D5</text>
<text x="168.5" y="56" transform="rotate(-90 168.5 56)">D6</text>
<text x="171" y="56" transform="rotate(-90 171 56)">D7</text>
<text x="200.3" y="55.4">DP</text>
<text x="213.2" y="57.9">20R</text>
<text x="227.5" y="54.3">4</text>
<text x="227.5" y="56.8">5</text>
<text x="232.5" y="55.4">4</text>
<text x="232.5" y="58">5</text>
<text x="238.1" y="55.4">MH4</text>
<text x="246.4" y="54.3">MH4</text>
<text x="14.9" y="65.6">BTN3</text>
<text x="14.9" y="63.1">BTN4</text>
<text x="15.3" y="60.5">PA15</text>
<text x="27" y="61.9">26</text>
<text x="27" y="64.4">27</text>
<text x="33.1" y="60.5">PA15</text>
<text x="33.1" y="63.1">PB0</text>
<text x="33.1" y="65.6">PB1</text>
<text x="79.6" y="64.8" transform="rotate(-90 79.6 64.8)">+3.3</text>
<text x="87.8" y="61.9">2</text>
<text x="87.8" y="64.4">3</text>
<text x="109.5" y="64.5">10k</text>
<text x="113.1" y="63">2</text>
<text x="119.4" y="61.8">POT</text>
<text x="137.9" y="64.4">LcdBacklight</text>
<text x="154.8" y="64.2">1k</text>
<text x="185.7" y="61.5">2N2222</text>
<text x="209.4" y="65.5">1.5k</text>
<text x="231" y="61.9">U-C-M5DD-Y-1</text>
<text x="14.8" y="70.7">SCK1</text>
<text x="14.9" y="68.1">BTN2</text>
<text x="27" y="67">28</text>
<text x="27" y="69.5">55</text>
<text x="27" y="72">56</text>
<text x="33.1" y="68.1">PB2</text>
<text x="33.1" y="70.7">PB3</text>
<text x="87.8" y="67">4</text>
<text x="107.6" y="69.7" transform="rotate(-90 107.6 69.7)">1</text>
<text x="167.5" y="71.9">10k</text>
<text x="13.6" y="75.8">MOSI1</text>
<text x="13.6" y="73.2">MISO1</text>
<text x="27" y="74.6">57</text>
<text x="27" y="77.1">58</text>
<text x="33.1" y="73.2">PB4</text>
<text x="33.1" y="75.8">PB5</text>
<text x="87.5" y="72.1">CONN-SIL4</text>
<text x="138.3" y="73.4">100nF</text>
<text x="14.8" y="80.8">SDA1</text>
<text x="15" y="78.3">SCL1</text>
<text x="15" y="83.4">LED3</text>
<text x="27" y="79.7">59</text>
<text x="27" y="82.2">61</text>
<text x="33.1" y="78.3">PB6</text>
<text x="33.1" y="80.8">PB7</text>
<text x="33.1" y="83.4">PB8</text>
<text x="14.9" y="88.5">BTN1</text>
<text x="15" y="85.9">LED4</text>
<text x="27" y="87.3">29</text>
<text x="27" y="84.7">62</text>
<text x="33.1" y="88.5">PB10</text>
<text x="33.1" y="85.9">PB9</text>
<text x="84.6" y="87.6" transform="rotate(-90 84.6 87.6)">A</text>
<text x="94" y="84.7">+3.3</text>
<text x="101.8" y="88.5">1</text>
<text x="120.7" y="86">1</text>
<text x="120.7" y="88.5">2</text>
<text x="128.1" y="89.8">SCL1</text>
<text x="128.1" y="87.1">10k</text>
<text x="142.4" y="88.5">6</text>
<text x="147.4" y="89.8">SCL</text>
<text x="154.9" y="89.8">A0</text>
<text x="161.3" y="88.5">1</text>
<text x="17.7" y="93.6">D7</text>
<text x="27" y="92.4">33</text>
<text x="27" y="94.9">34</text>
<text x="33.1" y="93.6">PB12</text>
<text x="93.6" y="90.2" transform="rotate(-90 93.6 90.2)">2</text>
<text x="101.8" y="91.1">2</text>
<text x="120.7" y="91.1">3</text>
<text x="120.7" y="93.6">4</text>
<text x="127.8" y="92.3">SDA1</text>
<text x="142.4" y="91.1">5</text>
<text x="142.4" y="93.6">7</text>
<text x="147.4" y="92.3">SDA</text>
<text x="147.4" y="94.8">WP</text>
<text x="154.9" y="92.3">A1</text>
<text x="154.9" y="94.8">A2</text>
<text x="161.3" y="91.1">2</text>
<text x="161.3" y="93.6">3</text>
<text x="193.2" y="92.4">1</text>
<text x="193.2" y="94.9">2</text>
<text x="231.3" y="94.9">1</text>
<text x="17.7" y="101.2">D4</text>
<text x="17.7" y="98.6">D5</text>
<text x="17.7" y="96.1">D6</text>
<text x="27" y="97.4">35</text>
<text x="27" y="100">36</text>
<text x="33.1" y="96.1">PB13</text>
<text x="33.1" y="98.6">PB14</text>
<text x="33.1" y="101.2">PB15</text>
<text x="84.6" y="99.3" transform="rotate(-90 84.6 99.3)">C</text>
<text x="94.8" y="98.1" transform="rotate(-90 94.8 98.1)">TAB</text>
<text x="100.2" y="96.2">CONN-SIL2</text>
<text x="112.9" y="98.8">CONN-SIL4</text>
<text x="128.1" y="99.8">10k</text>
<text x="145.9" y="98.8">AT24C512B</text>
<text x="178.7" y="98.6">MISO1</text>
<text x="178.7" y="101.2">MOSI1</text>
<text x="193.2" y="97.4">3</text>
<text x="193.2" y="100">4</text>
<text x="216.8" y="98.6">DHT22</text>
<text x="231.3" y="97.4">2</text>
<text x="231.3" y="100">3</text>
<text x="13.8" y="106.3">Aoffset</text>
<text x="16" y="103.7">Aout</text>
<text x="27" y="107.6">10</text>
<text x="28.1" y="102.5">8</text>
<text x="28.1" y="105.1">9</text>
<text x="33.1" y="103.7">PC0</text>
<text x="33.1" y="106.3">PC1</text>
<text x="87.5" y="107.6" transform="rotate(-90 87.5 107.6)">AMS1117-3V3</text>
<text x="92.3" y="108" transform="rotate(-90 92.3 108)">Gnd/Adj</text>
<text x="94.8" y="108" transform="rotate(-90 94.8 108)">VOUT</text>
<text x="97.4" y="108" transform="rotate(-90 97.4 108)">VIN</text>
<text x="179.9" y="103.7">SCK1</text>
<text x="182.5" y="106.3">CS</text>
<text x="193.2" y="102.5">5</text>
<text x="193.2" y="105.1">6</text>
<text x="234.8" y="105.1">CONN-SIL3</text>
<text x="13.8" y="111.3">Boffset</text>
<text x="16" y="108.8">Bout</text>
<text x="16.2" y="113.9">PC4</text>
<text x="27" y="112.7">24</text>
<text x="27.1" y="110.1">11</text>
<text x="33.1" y="108.8">PC2</text>
<text x="33.1" y="111.3">PC3</text>
<text x="33.1" y="113.9">PC4</text>
<text x="91.1" y="113" transform="rotate(-90 91.1 113)">1</text>
<text x="93.6" y="113" transform="rotate(-90 93.6 113)">2</text>
<text x="96.2" y="112.9" transform="rotate(-90 96.2 112.9)">3</text>
<text x="140.8" y="113.8">470R</text>
<text x="190.4" y="110.2">CONN-SIL6</text>
<text x="11.4" y="116.4">TxEnable</text>
<text x="17.4" y="119">EN</text>
<text x="27" y="115.2">25</text>
<text x="27" y="117.8">37</text>
<text x="33.1" y="116.4">PC5</text>
<text x="33.1" y="119">PC6</text>
<text x="83.8" y="116.2">1k</text>
<text x="157.3" y="119.1">BUZZER</text>
<text x="8.4" y="124">LcdBacklight</text>
<text x="17.4" y="121.5">RS</text>
<text x="27" y="120.3">38</text>
<text x="27" y="122.8">39</text>
<text x="27" y="125.4">40</text>
<text x="33.1" y="121.5">PC7</text>
<text x="33.1" y="124">PC8</text>
<text x="94.2" y="125">10uF</text>
<text x="101.9" y="125">10uF</text>
<text x="112.9" y="122.8">Buzzer</text>
<text x="151.4" y="125">2N2222</text>
<text x="13.8" y="126.6">Buzzer</text>
<text x="15.1" y="129.1">PC10</text>
<text x="15.2" y="131.7">PC11</text>
<text x="27" y="127.9">51</text>
<text x="27" y="130.5">52</text>
<text x="33.1" y="129.1">PC10</text>
<text x="33.1" y="131.7">PC11</text>
<text x="33.1" y="126.6">PC9</text>
<text x="56.5" y="131.7">VCAP1</text>
<text x="67.4" y="130.5">30</text>
<text x="120.5" y="127.7">1k</text>
<text x="169" y="127.9">BTN1</text>
<text x="188" y="127.9">BTN2</text>
<text x="208.3" y="127.9">BTN3</text>
<text x="228.7" y="127.9">BTN4</text>
<text x="15.1" y="136.7">PC13</text>
<text x="15.1" y="134.2">PC12</text>
<text x="27" y="133">53</text>
<text x="28.1" y="135.5">2</text>
<text x="33.1" y="134.2">PC12</text>
<text x="33.1" y="136.7">PC13</text>
<text x="50.7" y="136.7">VSSA/VREF-</text>
<text x="67.4" y="135.5">12</text>
<text x="133.2" y="135.4">10k</text>
<text x="172.4" y="132.1" transform="rotate(-90 172.4 132.1)">2</text>
<text x="178.9" y="136.9">100nF</text>
<text x="192.7" y="132.1" transform="rotate(-90 192.7 132.1)">2</text>
<text x="199.2" y="136.9">100nF</text>
<text x="213" y="132.1" transform="rotate(-90 213 132.1)">2</text>
<text x="219.6" y="136.9">100nF</text>
<text x="233.3" y="132.1" transform="rotate(-90 233.3 132.1)">2</text>
<text x="239.9" y="136.9">100nF</text>
<text x="7.6" y="141.8">OSC32_OUT</text>
<text x="10" y="139.3">OSC32_IN</text>
<text x="28.1" y="138.1">3</text>
<text x="28.1" y="140.6">4</text>
<text x="28.1" y="143.2">5</text>
<text x="33.1" y="139.3">PC14-OSC32_IN</text>
<text x="33.1" y="141.8">PC15-OSC32_OUT</text>
<text x="56.9" y="139.3">VSS_1</text>
<text x="56.9" y="141.8">VSS_2</text>
<text x="67.4" y="138.1">31</text>
<text x="67.4" y="140.6">47</text>
<text x="67.4" y="143.2">63</text>
<text x="13.8" y="144.4">Relay1</text>
<text x="13.8" y="146.9">Relay2</text>
<text x="17.4" y="149.4">CS</text>
<text x="27" y="148.2">54</text>
<text x="28.1" y="145.7">6</text>
<text x="33.1" y="149.4">PD2</text>
<text x="33.1" y="144.4">PH0-OSC_IN</text>
<text x="33.1" y="146.9">PH1-OSC_OUT</text>
<text x="56.9" y="144.4">VSS_3</text>
<text x="56.9" y="146.9">VSS_4</text>
<text x="67.4" y="145.7">18</text>
<text x="75.2" y="144.1">10uF</text>
<text x="103.9" y="145.6">LED4</text>
<text x="114.2" y="146.8">A</text>
<text x="125.8" y="146.8">C</text>
<text x="130.7" y="148.1">1k</text>
<text x="172.4" y="146" transform="rotate(-90 172.4 146)">1</text>
<text x="176.4" y="148.1">1k</text>
<text x="192.6" y="146" transform="rotate(-90 192.6 146)">1</text>
<text x="196.7" y="148.1">1k</text>
<text x="213" y="146" transform="rotate(-90 213 146)">1</text>
<text x="217" y="148.1">1k</text>
<text x="233.3" y="146" transform="rotate(-90 233.3 146)">1</text>
<text x="237.3" y="148.1">1k</text>
<text x="31.6" y="153.4">STM32F411RET6</text>
<text x="103.9" y="154.5">LED3</text>
<text x="114.2" y="155.7">A</text>
<text x="125.8" y="155.7">C</text>
<text x="146.9" y="152">PC13</text>
<text x="147" y="154.5">PC4</text>
<text x="158.9" y="150.8">1</text>
<text x="158.9" y="153.3">2</text>
<text x="4.9" y="159.6">OSC32_IN</text>
<text x="9.8" y="161.3" transform="rotate(-90 9.8 161.3)">1</text>
<text x="24" y="161">6.8pF</text>
<text x="130.7" y="156.9">1k</text>
<text x="75.9" y="166">VB</text>
<text x="86.5" y="164.8">1</text>
<text x="86.5" y="167.3">2</text>
<text x="103.9" y="163.4">LED2</text>
<text x="114.2" y="164.6">A</text>
<text x="125.8" y="164.6">C</text>
<text x="130.7" y="165.8">1k</text>
<text x="146.9" y="163.4">PA15</text>
<text x="146.9" y="166">PC10</text>
<text x="158.9" y="162.2">1</text>
<text x="158.9" y="164.8">2</text>
<text x="158.9" y="167.3">3</text>
<text x="9.8" y="172.7" transform="rotate(-90 9.8 172.7)">2</text>
<text x="15.5" y="168.2">32.768kHz</text>
<text x="24" y="171.2">6.8pF</text>
<text x="90" y="172.4">SIL-100-02</text>
<text x="103.9" y="172.3">LED1</text>
<text x="114.2" y="173.5">A</text>
<text x="125.8" y="173.5">C</text>
<text x="146.8" y="168.5">PC11</text>
<text x="146.9" y="171">PC12</text>
<text x="158.9" y="169.8">4</text>
<text x="5.1" y="174.8">OSC32_OUT</text>
<text x="15.6" y="178.7">A</text>
<text x="40.5" y="178.7">B</text>
<text x="65.3" y="178.7">C</text>
<text x="90.2" y="178.7">D</text>
<text x="115.2" y="178.7">E</text>
<text x="130.7" y="174.7">1k</text>
<text x="140.1" y="178.7">F</text>
<text x="164.8" y="178.7">G</text>
<text x="189.8" y="178.7">H</text>
<text x="215.1" y="178.7">I</text>
<text x="239.8" y="178.7">J</text>
</g>
</svg>
